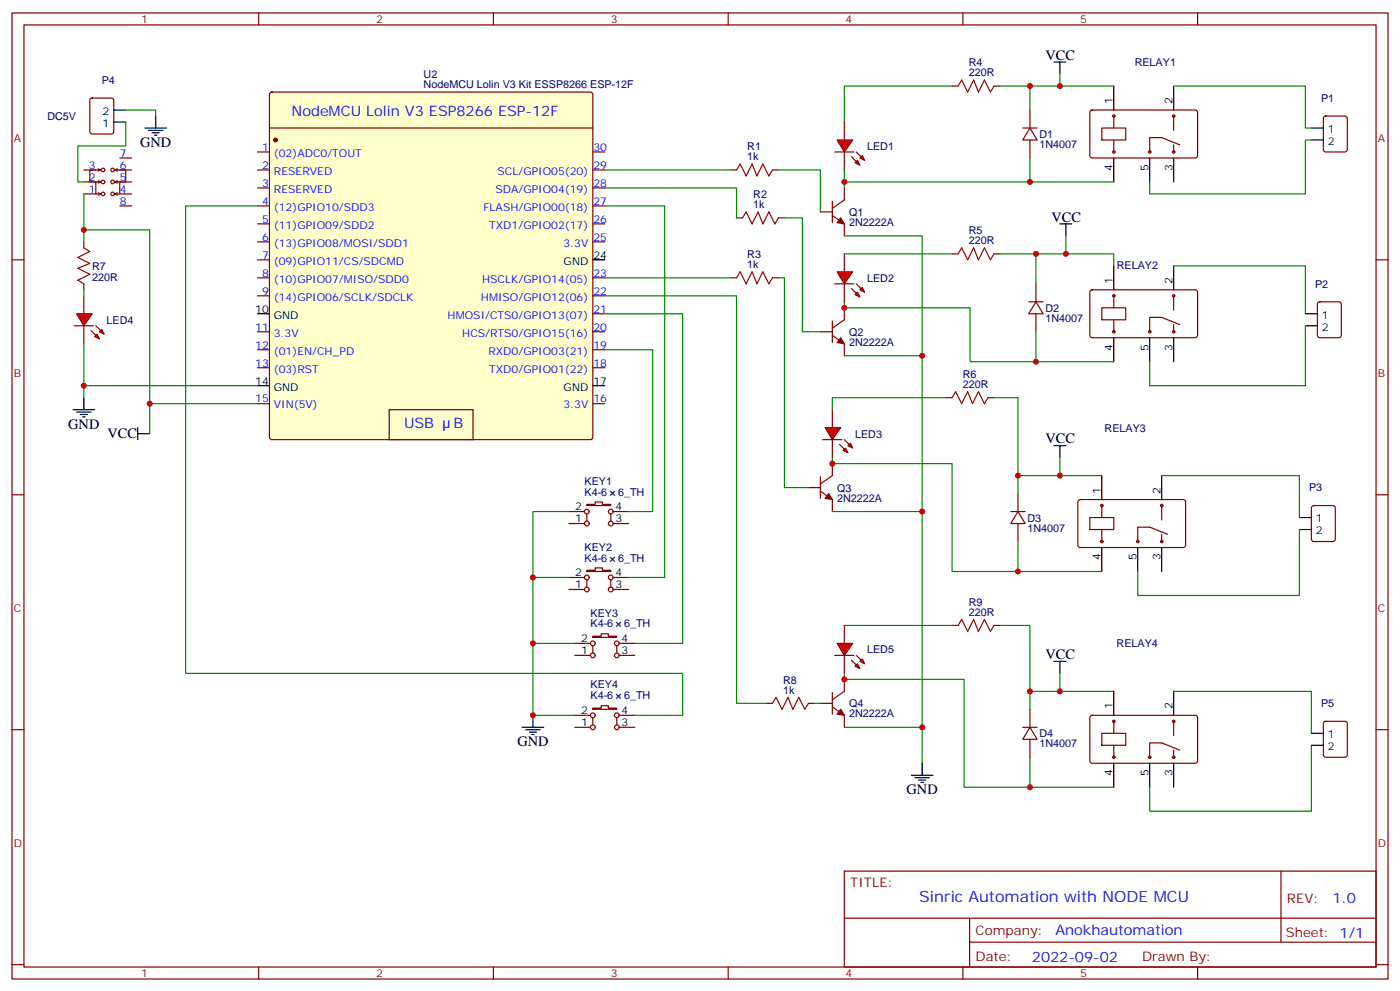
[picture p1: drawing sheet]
<svg xmlns="http://www.w3.org/2000/svg" width="412mm" height="292mm" viewBox="0 0 412 292" stroke-linecap="round" stroke-linejoin="round" font-family="sans-serif">
<g fill="none" stroke="#870000" stroke-width=".35">
<path d="M3.5 3.8h405.4v284.3h-405.4zM7.1 7.3h398.2v277.3h-398.2zM76.2 3.8v3.5M145.3 3.8v3.5M214.5 3.8v3.5M283.6 3.8v3.5M352.8 3.8v3.5M301.3 37.7h4.2M303.4 37.7l2.1 3.5h-4.2zM303.4 32.4v5.3M321.3 32.6l.4-.2h30.6l.5 .7-.1 13-.6 .4-30.6-.1-.5-.6v-12.7zM324.6 37.7h7v3.5h-7z"/>
<path d="M328.1 34.1v3.6M345.7 34.1v4.3M215.2 50h1.8M227.5 50h1.8M245.2 59.2v6.3M248.7 55.3v3.5l-3.5 2.5M303.4 41.2v5.3M328.1 41.2v3.5M345.7 42.6v2.1M347.5 42.6l-5.3-2.1h-3.5v4.2M3.5 76.5h3.6M217 64.1h1.7"/>
<path d="M229.3 64.1h1.8M241.7 62.4h3.5M245.2 63.4l3.5 2.5v3.5M405.3 76.5h3.6M215.2 81.8h1.8M227.5 81.8h1.8M241.7 97.6h3.5M245.2 98.7l3.5 2.5v3.5M245.2 94.5v6.3M248.7 90.6v3.5l-3.5 2.5M303 88.8h4.3M305.2 88.8l2.1 3.6h-4.3z"/>
<path d="M305.2 83.5v5.3M305.2 92.4v5.2M321.3 85.5l.4-.2 30.6 .1 .5 .6-.1 13-.6 .4-30.6-.1-.5-.6v-12.7zM324.6 90.6h7v3.5h-7zM328.1 87.1v3.5M328.1 94.1v3.5M345.7 87.1v4.2M345.7 95.5v2.1M347.5 95.5l-5.3-2.1h-3.5v4.2M245.2 136.5v3.5l-3.5 2.5M3.5 145.6h3.6M238.1 143.5h3.6"/>
<path d="M241.7 144.6l3.5 2.4v3.6M241.7 140.3v6.4M297.7 150.6h4.3M299.9 150.6l2.1 3.5h-4.3zM299.9 145.3v5.3M299.9 154.1v5.3M317.7 147.2l.5-.2 30.6 .1 .4 .6v13l-.7 .4h-30.6l-.4-.7v-12.7zM321 152.3h7.1v3.6h-7.1zM324.6 148.8v3.5M324.6 155.9v3.5M342.2 148.8v4.2M342.2 157.3v2.1"/>
<path d="M344 157.3l-5.3-2.1h-3.6v4.2M405.3 145.6h3.6M3.5 214.8h3.6M405.3 214.8h3.6M248.7 256.4h156.6v28.2h-156.6zM377.3 256.4v20.9M248.7 270.2h156.5M285.6 277.3h119.6M285.6 270.2v14.2M3.5 283.9h3.6M76.2 284.6v3.5M145.3 284.6v3.5"/>
<path d="M214.5 284.6v3.5M283.6 284.6v3.5M352.8 284.6v3.5M405.3 283.9h3.6"/>
<circle cx="328.1" cy="34.1" r=".35"/>
<circle cx="345.7" cy="34.1" r=".35"/>
<circle cx="328.1" cy="44.7" r=".35"/>
<circle cx="338.7" cy="44.7" r=".35"/>
<circle cx="345.7" cy="44.7" r=".35"/>
<circle cx="328.1" cy="97.6" r=".35"/>
<circle cx="328.1" cy="87.1" r=".35"/>
<circle cx="338.7" cy="97.6" r=".35"/>
<circle cx="345.7" cy="87.1" r=".35"/>
<circle cx="345.7" cy="97.6" r=".35"/>
<circle cx="324.6" cy="159.4" r=".35"/>
<circle cx="324.6" cy="148.8" r=".35"/>
<circle cx="335.1" cy="159.4" r=".35"/>
<circle cx="342.2" cy="159.4" r=".35"/>
<circle cx="342.2" cy="148.8" r=".35"/>
</g>
<g fill="none" stroke="#000" stroke-width=".35">
<path d="M328.1 25.3v7.1M345.7 25.3v7.1M328.1 46.5v7.1M338.7 46.5v7.1M345.7 46.5v7.1M328.1 78.2v7.1M345.7 78.2v7.1M328.1 99.4v7.1M338.7 99.4v7.1M345.7 99.4v7.1M324.6 140v7M342.2 140v7"/>
<path d="M324.6 161.1v7.1M335.1 161.1v7.1M342.2 161.1v7.1"/>
</g>
<path d="M294.6 25.3h8.8M328.1 25.3h-24.7v7.1M229.3 50h12.4v12.4M248.7 50v3.6h54.7M303.4 46.5v7.1h24.7M248.7 69.4h22.9v35.3h-22.9M229.3 81.8h1.8v61.7h7M248.7 88.8v1.8h37.1v15.9h19.4M305.2 97.6v8.9h22.9M245.2 134.7v1.8h35.3v31.7h19.4M299.9 159.4v8.8h24.7" fill="none" stroke="#008700" stroke-width=".35"/>
<g fill="#870000" stroke="#870000" stroke-width=".35">
<path d="M247.6 64.1l1.1 1.8-2.1-.4z"/>
<path d="M247.6 99.4l1.1 1.8-2.1-.4z"/>
<path d="M244.1 145.3l1.1 1.7-2.1-.3z"/>
</g>
<path d="M217 50l1-1.7 1.8 3.5 1.7-3.5 1.5 3.5 1.7-3.5 1.8 3.5 1-1.8M218.7 64.1l1.1-1.7 1.7 3.5 1.8-3.5 1.4 3.5 1.8-3.5 1.7 3.5 1.1-1.8M217 81.8l1-1.8 1.8 3.5 1.7-3.5 1.5 3.5 1.7-3.5 1.8 3.5 1-1.7" fill="none" stroke="#a10000" stroke-width=".35"/>
<g fill="#f00" stroke="#870000" stroke-width=".35">
<path d="M246.6 41.2h4.6l-2.5 3.5z"/>
<path d="M245.9 44.7h5.6z"/>
</g>
<g fill="#870000" stroke="#870000" stroke-width=".35">
<path d="M252.2 44.7l1.4 1.4z"/>
<path d="M250.8 46.1l1.4 1.5z"/>
</g>
<g fill="#f00" stroke="#870000" stroke-width=".35">
<path d="M253.3 46.5l.7-.7 .7 1.4z"/>
<path d="M251.9 47.9l.7-.7 .7 1.4z"/>
</g>
<path d="M248.7 35.9v5.3M280.5 25.3h1.7M292.8 25.3h1.8M248.7 44.7v5.3" fill="none" stroke="#870000" stroke-width=".35"/>
<path d="M282.2 25.3l1.1-1.7 1.7 3.5 1.8-3.5 1.4 3.5 1.8-3.5 1.7 3.5 1.1-1.8" fill="none" stroke="#a10000" stroke-width=".35"/>
<g fill="#f00" stroke="#870000" stroke-width=".35">
<path d="M246.6 80h4.6l-2.5 3.5z"/>
<path d="M245.9 83.5h5.6z"/>
</g>
<g fill="#870000" stroke="#870000" stroke-width=".35">
<path d="M252.2 83.5l1.4 1.4z"/>
<path d="M250.8 84.9l1.4 1.5z"/>
</g>
<g fill="#f00" stroke="#870000" stroke-width=".35">
<path d="M253.3 85.3l.7-.7 .7 1.4z"/>
<path d="M251.9 86.7l.7-.7 .7 1.4z"/>
</g>
<path d="M248.7 74.7v5.3M248.7 83.5v5.3" fill="none" stroke="#870000" stroke-width=".35"/>
<g fill="#f00" stroke="#870000" stroke-width=".35">
<path d="M243.1 125.9h4.5l-2.4 3.5z"/>
<path d="M242.4 129.4h5.6z"/>
</g>
<g fill="#870000" stroke="#870000" stroke-width=".35">
<path d="M248.7 129.4l1.4 1.4z"/>
<path d="M247.3 130.8l1.4 1.4z"/>
</g>
<g fill="#f00" stroke="#870000" stroke-width=".35">
<path d="M249.8 131.2l.7-.7 .7 1.4z"/>
<path d="M248.4 132.6l.7-.7 .7 1.4z"/>
</g>
<path d="M390.1 34.4l.4-.3h5.7l.6 .5 .1 9.4-.5 .7h-5.9l-.6-.4-.1-9.4zM280.5 74.7h1.7M292.8 74.7h1.8M388.3 89l.5-.2h5.6l.7 .5v9.4l-.5 .7h-5.8l-.7-.4v-9.5zM278.7 117.1h1.8M291 117.1h1.8M245.2 120.6v5.3M245.2 129.4v5.3M386.5 149l.5-.2h5.6l.7 .4v9.5l-.4 .6-5.9 .1-.7-.5v-9.4z" fill="none" stroke="#870000" stroke-width=".35"/>
<path d="M282.2 74.7l1.1-1.7 1.7 3.5 1.8-3.5 1.4 3.5 1.8-3.5 1.7 3.5 1.1-1.8M280.5 117.1l1-1.8 1.8 3.5 1.7-3.5 1.5 3.5 1.7-3.5 1.8 3.5 1-1.7" fill="none" stroke="#a10000" stroke-width=".35"/>
<path d="M280.5 25.3h-31.8v10.6M248.7 53.6v1.7M278.7 117.1h-33.5v3.5M292.8 117.1h7.1v22.9h24.7" fill="none" stroke="#008700" stroke-width=".35"/>
<path d="M386.3 37.7h3.5M386.3 41.2h3.5M384.5 92.4h3.6M384.5 95.9h3.6M382.8 152.3h3.5M382.8 155.9h3.5" fill="none" stroke="#000" stroke-width=".35"/>
<g fill="#f00" stroke="#870000" stroke-width=".35">
<path d="M22.6 92.4h4.6l-2.5 3.5z"/>
<path d="M21.9 95.9h5.6z"/>
</g>
<g fill="#870000" stroke="#870000" stroke-width=".35">
<path d="M28.2 95.9l1.4 1.4z"/>
<path d="M26.8 97.3l1.4 1.4z"/>
</g>
<g fill="#f00" stroke="#870000" stroke-width=".35">
<path d="M29.3 97.6l.7-.7 .7 1.5z"/>
<path d="M27.9 99.1l.7-.7 .7 1.4z"/>
</g>
<g fill="none" stroke="#870000" stroke-width=".35">
<path d="M26.7 29.1l.5-.2h5.6l.7 .4v9.4l-.4 .7h-5.9l-.7-.4v-9.4zM24.7 50h3.5M24.7 57.1h3.5M28.9 49.7l.7 .3h-3.1v3.6h1.7h-3.5M28.9 53.2l.7 .4h-1.4v3.5h1.4M28.9 56.7l.7 .4M29.6 50l-.7 .4M29.6 57.1l-.7 .3M29.6 53.6l-.7 .3M33.9 53.6l.7 .3M33.9 57.1l.7 .3M33.9 50l.7 .4"/>
<path d="M34.6 53.2l-.7 .4h1.4v3.5h-1.4M34.6 49.7l-.7 .3h3.1v3.6h-1.7h3.5M34.6 56.7l-.7 .4M35.3 50h3.5M35.3 57.1h3.5M35.3 46.5h3.5M174.6 44.7h3.6M24.7 71.2v1.8M35.3 60.6h3.5M24.7 83.5v1.8M24.7 87.1v5.3M24.7 95.9v5.3"/>
<circle cx="30.3" cy="57.1" r=".53"/>
<circle cx="30.3" cy="50" r=".53"/>
<circle cx="30.3" cy="53.6" r=".53"/>
<circle cx="33.2" cy="50" r=".53"/>
<circle cx="33.2" cy="57.1" r=".53"/>
<circle cx="33.2" cy="53.6" r=".53"/>
</g>
<path d="M24.7 73l1.8 1-3.6 1.8 3.6 1.7-3.6 1.5 3.6 1.7-3.6 1.8 1.8 1" fill="none" stroke="#a10000" stroke-width=".35"/>
<g fill="none" stroke="#000" stroke-width=".35">
<path d="M33.5 35.9h3.5M33.5 32.4h3.5M42.7 37.7h6.3M43.7 38.4h4.3M44.8 39.1h2.1M45.5 39.8h.7M45.9 34.1v3.6M24.7 117.1v3.5M21.5 120.6h6.4M22.6 121.3h4.2M23.6 122h2.2M24.3 122.7h.7"/>
<path d="M40.6 127.6h3.5M40.6 125.9v3.5"/>
</g>
<path d="M37 32.4h8.9v1.7M345.7 25.3h38.8v12.4h1.8M386.3 41.2h-1.8v15.9h-45.8v-3.5M294.6 74.7h10.6v8.8M345.7 78.2h38.8v14.2M384.5 95.9v17.6h-45.8v-7M342.2 140h40.6v12.3M382.8 155.9v19.4h-47.7v-7.1" fill="none" stroke="#008700" stroke-width=".35"/>
<path d="M79.6 27.3l.5-.2h93.8l.5 .2 .2 .5v100.9l-.2 .5-.5 .2h-93.8l-.5-.2-.2-.5v-100.9z" fill="#ffc" stroke="#870000" stroke-width=".35"/>
<circle cx="81.1" cy="41.2" r=".53" fill="#870000" stroke="#870000" stroke-width=".35"/>
<g fill="none" stroke="#870000" stroke-width=".35">
<path d="M79.4 37.7h95.2M75.8 44.7h3.6M75.8 55.3h3.6M75.8 50h3.6M174.6 55.3h3.6M174.6 50h3.6M75.8 60.6h3.6M75.8 65.9h3.6M75.8 71.2h3.6M75.8 76.5h3.6M174.6 60.6h3.6M174.6 65.9h3.6"/>
<path d="M174.6 71.2h3.6M75.8 81.8h3.6M75.8 87.1h3.6M75.8 97.6h3.6M174.6 81.8h3.6M174.6 87.1h3.6M174.6 97.6h3.6M174.6 92.4h3.6M75.8 102.9h3.6M75.8 108.2h3.6M75.8 118.8h3.6M174.6 102.9h3.6"/>
<path d="M174.6 108.2h3.6M174.6 118.8h3.6M114.7 120.6h24.6v8.8h-24.6zM390.1 212.5l.4-.2h5.7l.6 .4 .1 9.5-.5 .6-5.9 .1-.6-.5-.1-9.4z"/>
</g>
<path d="M174.6 76.5h3.6M75.8 92.4h3.6M75.8 113.5h3.6M174.6 113.5h3.6M386.3 215.8h3.5M386.3 219.4h3.5" fill="none" stroke="#000" stroke-width=".35"/>
<path d="M75.8 118.8h-31.7v8.8M345.7 203.5h40.6v12.3M386.3 219.4v19.4h-47.6v-7.1" fill="none" stroke="#008700" stroke-width=".35"/>
<g fill="#f00" stroke="#870000" stroke-width=".35">
<path d="M246.6 189.4h4.6l-2.5 3.5z"/>
<path d="M245.9 192.9h5.6z"/>
</g>
<g fill="#870000" stroke="#870000" stroke-width=".35">
<path d="M252.2 192.9l1.4 1.4z"/>
<path d="M250.8 194.3l1.4 1.4z"/>
</g>
<g fill="#f00" stroke="#870000" stroke-width=".35">
<path d="M253.3 194.7l.7-.7 .7 1.4z"/>
<path d="M251.9 196.1l.7-.7 .7 1.4z"/>
</g>
<g fill="none" stroke="#870000" stroke-width=".35">
<path d="M167.6 154.1h4.6M167.6 150.6h4.6M172.9 148.4h2.4v-.7h2.1v.7h2.5v.4h-7zM172.9 151.3v2.1M179.9 151.3v2.1M180.6 154.1h4.6M180.6 150.6h4.6M167.6 173.5h4.6M167.6 170h4.6M172.9 167.9h2.4v-.8h2.1v.8h2.5v.3h-7zM172.9 170.7v2.1M179.9 170.7v2.1"/>
<path d="M180.6 173.5h4.6M180.6 170h4.6M169.3 192.9h4.6M169.3 189.4h4.6M174.6 187.3h2.5v-.8h2.1v.8h2.5v.3h-7.1zM174.6 190.1v2.1M181.7 190.1v2.1M182.4 192.9h4.6M182.4 189.4h4.6M248.7 184.1v5.3M248.7 192.9v5.3M248.7 200v3.5l-3.5 2.5"/>
<path d="M280.5 184.1h1.7M292.8 184.1h1.8M169.3 214.1h4.6M169.3 210.5h4.6M174.6 208.4h2.5v-.7h2.1v.7h2.5v.4h-7.1zM174.6 211.2v2.2M181.7 211.2v2.2M182.4 214.1h4.6M182.4 210.5h4.6M225.8 207h1.7M238.1 207h1.8M241.7 207h3.5"/>
<path d="M245.2 208.1l3.5 2.4v3.6M245.2 203.8v6.4M301.3 214.1h4.2M303.4 214.1l2.1 3.5h-4.2zM303.4 208.8v5.3M303.4 217.6v5.3M321.3 210.7l.4-.2 30.6 .1 .5 .6-.1 13-.6 .4h-30.6l-.5-.7v-12.7zM324.6 215.8h7v3.6h-7zM328.1 212.3v3.5M328.1 219.4v3.5M345.7 212.3v4.2M345.7 220.8v2.1"/>
<path d="M347.5 220.8l-5.3-2.1h-3.5v4.2"/>
<circle cx="172.9" cy="150.6" r=".71"/>
<circle cx="172.9" cy="154.1" r=".71"/>
<circle cx="179.9" cy="150.6" r=".71"/>
<circle cx="179.9" cy="154.1" r=".71"/>
<circle cx="172.9" cy="173.5" r=".71"/>
<circle cx="172.9" cy="170" r=".71"/>
<circle cx="179.9" cy="170" r=".71"/>
<circle cx="179.9" cy="173.5" r=".71"/>
<circle cx="174.6" cy="189.4" r=".71"/>
<circle cx="174.6" cy="192.9" r=".71"/>
<circle cx="181.7" cy="189.4" r=".71"/>
<circle cx="181.7" cy="192.9" r=".71"/>
<circle cx="174.6" cy="214.1" r=".71"/>
<circle cx="174.6" cy="210.5" r=".71"/>
<circle cx="181.7" cy="214.1" r=".71"/>
<circle cx="181.7" cy="210.5" r=".71"/>
<circle cx="328.1" cy="212.3" r=".35"/>
<circle cx="345.7" cy="212.3" r=".35"/>
<circle cx="328.1" cy="222.9" r=".35"/>
<circle cx="338.7" cy="222.9" r=".35"/>
<circle cx="345.7" cy="222.9" r=".35"/>
</g>
<g fill="none" stroke="#008700" stroke-width=".35">
<path d="M37 35.9v7.1h-14.1v10.6h1.8M312.2 21.8v3.5M24.7 57.1v10.6h19.4v51.1M178.2 55.3h38.8v8.8M178.2 50h37M24.7 67.7v3.5M75.8 60.6h-21.1v137.6h146.4v12.3h-14.1M178.2 60.6h17.6v109.4h-10.6M231.1 64.1h5.3v33.5h5.3M248.7 74.7h31.8M305.2 74.7h22.9v3.5M314 69.4v5.3"/>
<path d="M24.7 85.3v1.8M178.2 87.1h38.8v119.9h8.8M178.2 92.4h22.9v97h-14.1M178.2 81.8h37M24.7 101.2v12.3h51.1M24.7 113.5v3.6M178.2 102.9h14.1v47.7h-7.1M271.6 104.7v45.9M299.9 140v5.3M312.2 134.7v5.3M167.6 150.6h-10.6v59.9h12.3M245.2 150.6h26.4v63.5"/>
<path d="M157 170h10.6M157 189.4h12.3M248.7 198.2v1.8h35.3v31.7h19.4M248.7 184.1h31.8M294.6 184.1h8.8v19.4M312.2 198.2v5.3M239.9 207h1.8M248.7 214.1h22.9v10.5M328.1 203.5h-24.7v5.3M303.4 222.9v8.8h24.7"/>
</g>
<g fill="none" stroke="#000" stroke-width=".35">
<path d="M310.4 18.3h3.6M312.2 18.3v3.5M312.2 65.9h3.5M314 65.9v3.5M310.4 131.2h3.6M312.2 131.2v3.5M310.4 194.7h3.6M312.2 194.7v3.5M153.8 214.1h6.4M154.9 214.8h4.2M155.9 215.5h2.1M156.6 216.2h.7"/>
<path d="M157 210.5v3.6M328.1 203.5v7M345.7 203.5v7M268.5 228.2h6.3M269.5 228.9h4.3M270.6 229.6h2.1M271.3 230.3h.7M271.6 224.6v3.6M328.1 224.6v7.1M338.7 224.6v7.1M345.7 224.6v7.1"/>
</g>
<path d="M247.6 208.8l1.1 1.7-2.1-.3z" fill="#870000" stroke="#870000" stroke-width=".35"/>
<path d="M282.2 184.1l1.1-1.8 1.7 3.5 1.8-3.5 1.4 3.5 1.8-3.5 1.7 3.5 1.1-1.7M227.5 207l1.1-1.8 1.8 3.6 1.7-3.6 1.4 3.6 1.8-3.6 1.8 3.6 1-1.8" fill="none" stroke="#a10000" stroke-width=".35"/>
<g fill="#c00">
<circle cx="303.4" cy="53.6" r=".88"/>
<circle cx="305.2" cy="106.5" r=".88"/>
<circle cx="299.9" cy="168.2" r=".88"/>
<circle cx="303.4" cy="25.3" r=".88"/>
<circle cx="245.2" cy="136.5" r=".88"/>
<circle cx="248.7" cy="90.6" r=".88"/>
<circle cx="248.7" cy="53.6" r=".88"/>
<circle cx="248.7" cy="200" r=".88"/>
<circle cx="303.4" cy="231.7" r=".88"/>
<circle cx="303.4" cy="203.5" r=".88"/>
<circle cx="299.9" cy="140" r=".88"/>
<circle cx="305.2" cy="74.7" r=".88"/>
<circle cx="271.6" cy="214.1" r=".88"/>
<circle cx="271.6" cy="104.7" r=".88"/>
<circle cx="271.6" cy="150.6" r=".88"/>
<circle cx="312.2" cy="25.3" r=".88"/>
<circle cx="314" cy="74.7" r=".88"/>
<circle cx="312.2" cy="140" r=".88"/>
<circle cx="312.2" cy="203.5" r=".88"/>
<circle cx="44.1" cy="118.8" r=".88"/>
<circle cx="24.7" cy="67.7" r=".88"/>
<circle cx="24.7" cy="113.5" r=".88"/>
<circle cx="157" cy="210.5" r=".88"/>
<circle cx="157" cy="170" r=".88"/>
<circle cx="157" cy="189.4" r=".88"/>
</g>
<text font-size="4.6" fill="#00f" x="270.8" y="265.4">Sinric Automation with NODE MCU</text>
<g font-size="4.2">
<text x="308" y="17.6">VCC</text>
<text x="41.3" y="43.3">GND</text>
<text x="309.7" y="65.2">VCC</text>
<text x="20.1" y="126.2">GND</text>
<text x="31.7" y="129">VCC</text>
<text x="308" y="130.5">VCC</text>
<text x="308" y="194">VCC</text>
<text x="152.4" y="219.7">GND</text>
<text x="267.1" y="233.8">GND</text>
</g>
<g font-size="4.2" fill="#00f">
<text x="85.9" y="34.1">NodeMCU Lolin V3 ESP8266 ESP-12F</text>
<text x="119" y="125.9">USB</text>
<text x="133.6" y="125.9">B</text>
<text x="392.5" y="265.7">1.0</text>
<text x="310.9" y="275.2">Anokhautomation</text>
<text x="304" y="283">2022-09-02</text>
</g>
<g font-size="3.9" fill="#800">
<text x="250.5" y="261">TITLE:</text>
<text x="379.1" y="265.7">REV:</text>
<text x="287.4" y="275.2">Company:</text>
<text x="378.7" y="275.8">Sheet: 1/1</text>
<text x="287.4" y="282.9">Date:</text>
<text x="336.4" y="282.9">Drawn By:</text>
</g>
<g font-size="3.2" fill="#800">
<text x="41.6" y="6.8">1</text>
<text x="110.8" y="6.8">2</text>
<text x="179.9" y="6.8">3</text>
<text x="249.1" y="6.8">4</text>
<text x="318.2" y="6.8">5</text>
<text x="4.1" y="41.9">A</text>
<text x="405.9" y="41.9">A</text>
<text x="4.1" y="111.1">B</text>
<text x="405.9" y="111.1">B</text>
<text x="4.1" y="180.2">C</text>
<text x="405.9" y="180.2">C</text>
<text x="4.1" y="249.3">D</text>
<text x="405.9" y="249.3">D</text>
<text x="41.6" y="287.6">1</text>
<text x="110.8" y="287.6">2</text>
<text x="179.9" y="287.6">3</text>
<text x="249.1" y="287.6">4</text>
<text x="318.2" y="287.6">5</text>
</g>
<g font-size="3.2" fill="#000080">
<text x="124.8" y="23.1">U2</text>
<text x="285.4" y="22.5">220R</text>
<text x="285.4" y="19.6">R4</text>
<text x="334.2" y="19.3">RELAY1</text>
<text x="30" y="24.8">P4</text>
<text x="124.8" y="26">NodeMCU Lolin V3 Kit ESSP8266 ESP-12F</text>
<text x="389.2" y="30">P1</text>
<text x="14" y="35.2">DC5V</text>
<text x="306.2" y="40.6">D1</text>
<text x="220.1" y="47.2">1k</text>
<text x="220.1" y="44.3">R1</text>
<text x="255.4" y="44.1">LED1</text>
<text x="306.2" y="43.6">1N4007</text>
<text x="221.9" y="58.4">R2</text>
<text x="221.9" y="61.3">1k</text>
<text x="250.1" y="63.5">Q1</text>
<text x="250.1" y="66.5">2N2222A</text>
<text x="285.4" y="71.9">220R</text>
<text x="285.4" y="69">R5</text>
<text x="220.1" y="76">R3</text>
<text x="27.2" y="82.6">220R</text>
<text x="27.2" y="79.4">R7</text>
<text x="220.1" y="79">1k</text>
<text x="255.4" y="82.9">LED2</text>
<text x="329" y="79.3">RELAY2</text>
<text x="387.4" y="84.6">P2</text>
<text x="31.4" y="95.3">LED4</text>
<text x="308" y="94.7">1N4007</text>
<text x="308" y="91.8">D2</text>
<text x="250.1" y="101.8">2N2222A</text>
<text x="250.1" y="98.8">Q2</text>
<text x="283.6" y="111.3">R6</text>
<text x="283.6" y="114.2">220R</text>
<text x="251.9" y="128.8">LED3</text>
<text x="325.4" y="127">RELAY3</text>
<text x="172.2" y="142.7">KEY1</text>
<text x="172.2" y="145.9">K4-6</text>
<text x="182.1" y="145.9">6_TH</text>
<text x="246.6" y="147.6">2N2222A</text>
<text x="246.6" y="144.7">Q3</text>
<text x="385.6" y="144.6">P3</text>
<text x="302.7" y="153.5">D3</text>
<text x="302.7" y="156.4">1N4007</text>
<text x="172.2" y="165.3">K4-6</text>
<text x="172.2" y="162.1">KEY2</text>
<text x="182.1" y="165.3">6_TH</text>
<text x="285.4" y="178.3">R9</text>
<text x="173.9" y="184.7">K4-6</text>
<text x="173.9" y="181.5">KEY3</text>
<text x="183.8" y="184.7">6_TH</text>
<text x="285.4" y="181.3">220R</text>
<text x="328.9" y="190.5">RELAY4</text>
<text x="255.4" y="192.3">LED5</text>
<text x="173.9" y="202.6">KEY4</text>
<text x="230.7" y="201.2">R8</text>
<text x="173.9" y="205.8">K4-6</text>
<text x="183.8" y="205.8">6_TH</text>
<text x="230.7" y="204.2">1k</text>
<text x="250.1" y="208.2">Q4</text>
<text x="389.2" y="208.1">P5</text>
<text x="250.1" y="211.1">2N2222A</text>
<text x="306.2" y="219.9">1N4007</text>
<text x="306.2" y="217">D4</text>
</g>
<g font-size="3.2">
<text x="30.2" y="33.8">2</text>
<text x="327.7" y="30.6" transform="rotate(-90 327.7 30.6)">1</text>
<text x="345.4" y="30.6" transform="rotate(-90 345.4 30.6)">2</text>
<text x="30.2" y="37.3">1</text>
<text x="391.1" y="39.1">1</text>
<text x="391.1" y="42.6">2</text>
<text x="327.7" y="50.3" transform="rotate(-90 327.7 50.3)">4</text>
<text x="338.3" y="50.3" transform="rotate(-90 338.3 50.3)">5</text>
<text x="345.4" y="50.3" transform="rotate(-90 345.4 50.3)">3</text>
<text x="166" y="77.9">GND</text>
<text x="174.8" y="76.1">24</text>
<text x="327.7" y="83.5" transform="rotate(-90 327.7 83.5)">1</text>
<text x="345.4" y="83.5" transform="rotate(-90 345.4 83.5)">2</text>
<text x="75.2" y="92">10</text>
<text x="80.7" y="93.8">GND</text>
<text x="389.4" y="93.8">1</text>
<text x="389.4" y="97.3">2</text>
<text x="327.7" y="103.2" transform="rotate(-90 327.7 103.2)">4</text>
<text x="338.3" y="103.2" transform="rotate(-90 338.3 103.2)">5</text>
<text x="345.4" y="103.2" transform="rotate(-90 345.4 103.2)">3</text>
<text x="75.2" y="113.2">14</text>
<text x="174.8" y="113.2">17</text>
<text x="80.7" y="114.9">GND</text>
<text x="166" y="114.9">GND</text>
<text x="324.2" y="145.3" transform="rotate(-90 324.2 145.3)">1</text>
<text x="341.8" y="145.3" transform="rotate(-90 341.8 145.3)">2</text>
<text x="169.4" y="153.7">1</text>
<text x="169.4" y="150.2">2</text>
<text x="181.3" y="153.7">3</text>
<text x="181.3" y="150.2">4</text>
<text x="387.6" y="153.7">1</text>
<text x="387.6" y="157.3">2</text>
<text x="324.2" y="164.9" transform="rotate(-90 324.2 164.9)">4</text>
<text x="334.8" y="164.9" transform="rotate(-90 334.8 164.9)">5</text>
<text x="341.8" y="164.9" transform="rotate(-90 341.8 164.9)">3</text>
<text x="169.4" y="173.1">1</text>
<text x="169.4" y="169.6">2</text>
<text x="181.3" y="173.1">3</text>
<text x="181.3" y="169.6">4</text>
<text x="171.2" y="189">2</text>
<text x="183.1" y="189">4</text>
<text x="171.2" y="192.5">1</text>
<text x="183.1" y="192.5">3</text>
<text x="327.7" y="208.8" transform="rotate(-90 327.7 208.8)">1</text>
<text x="345.4" y="208.8" transform="rotate(-90 345.4 208.8)">2</text>
<text x="171.2" y="213.7">1</text>
<text x="171.2" y="210.2">2</text>
<text x="183.1" y="213.7">3</text>
<text x="183.1" y="210.2">4</text>
<text x="391.1" y="217.2">1</text>
<text x="391.1" y="220.8">2</text>
<text x="327.7" y="228.4" transform="rotate(-90 327.7 228.4)">4</text>
<text x="338.3" y="228.4" transform="rotate(-90 338.3 228.4)">5</text>
<text x="345.4" y="228.4" transform="rotate(-90 345.4 228.4)">3</text>
</g>
<g font-size="3.2" fill="#00f">
<text x="35.3" y="46.1">7</text>
<text x="77.2" y="44.4">1</text>
<text x="80.7" y="46.1">(02)ADC0/TOUT</text>
<text x="174.8" y="44.4">30</text>
<text x="26.2" y="49.7">3</text>
<text x="26.2" y="53.2">2</text>
<text x="35.3" y="49.7">6</text>
<text x="35.3" y="53.2">5</text>
<text x="77.2" y="49.7">2</text>
<text x="80.7" y="51.4">RESERVED</text>
<text x="146.6" y="51.4">SCL/GPIO05(20)</text>
<text x="174.8" y="49.7">29</text>
<text x="26.2" y="56.7">1</text>
<text x="35.3" y="56.7">4</text>
<text x="77.2" y="55">3</text>
<text x="80.7" y="56.7">RESERVED</text>
<text x="145.9" y="56.7">SDA/GPIO04(19)</text>
<text x="174.8" y="55">28</text>
<text x="35.3" y="60.3">8</text>
<text x="77.2" y="60.3">4</text>
<text x="77.2" y="65.5">5</text>
<text x="80.7" y="62">(12)GPIO10/SDD3</text>
<text x="142.4" y="62">FLASH/GPIO00(18)</text>
<text x="174.8" y="65.5">26</text>
<text x="174.8" y="60.3">27</text>
<text x="77.2" y="70.8">6</text>
<text x="80.7" y="67.3">(11)GPIO09/SDD2</text>
<text x="144.1" y="67.3">TXD1/GPIO02(17)</text>
<text x="174.8" y="70.8">25</text>
<text x="77.2" y="76.1">7</text>
<text x="80.7" y="72.6">(13)GPIO08/MOSI/SDD1</text>
<text x="80.7" y="77.9">(09)GPIO11/CS/SDCMD</text>
<text x="166" y="72.6">3.3V</text>
<text x="77.2" y="81.4">8</text>
<text x="80.7" y="83.2">(10)GPIO07/MISO/SDD0</text>
<text x="142" y="83.2">HSCLK/GPIO14(05)</text>
<text x="174.8" y="81.4">23</text>
<text x="77.2" y="86.7">9</text>
<text x="80.7" y="88.5">(14)GPIO06/SCLK/SDCLK</text>
<text x="141.7" y="88.5">HMISO/GPIO12(06)</text>
<text x="174.8" y="86.7">22</text>
<text x="131.9" y="93.8">HMOSI/CTS0/GPIO13(07)</text>
<text x="174.8" y="92">21</text>
<text x="75.2" y="97.3">11</text>
<text x="80.7" y="99.1">3.3V</text>
<text x="136.2" y="99.1">HCS/RTS0/GPIO15(16)</text>
<text x="174.8" y="97.3">20</text>
<text x="75.2" y="102.6">12</text>
<text x="75.2" y="107.9">13</text>
<text x="80.7" y="104.4">(01)EN/CH_PD</text>
<text x="143.9" y="104.4">RXD0/GPIO03(21)</text>
<text x="174.8" y="102.6">19</text>
<text x="174.8" y="107.9">18</text>
<text x="80.7" y="109.6">(03)RST</text>
<text x="144.1" y="109.6">TXD0/GPIO01(22)</text>
<text x="75.2" y="118.5">15</text>
<text x="174.8" y="118.5">16</text>
<text x="80.7" y="120.2">VIN(5V)</text>
<text x="166" y="120.2">3.3V</text>
</g>
</svg>
